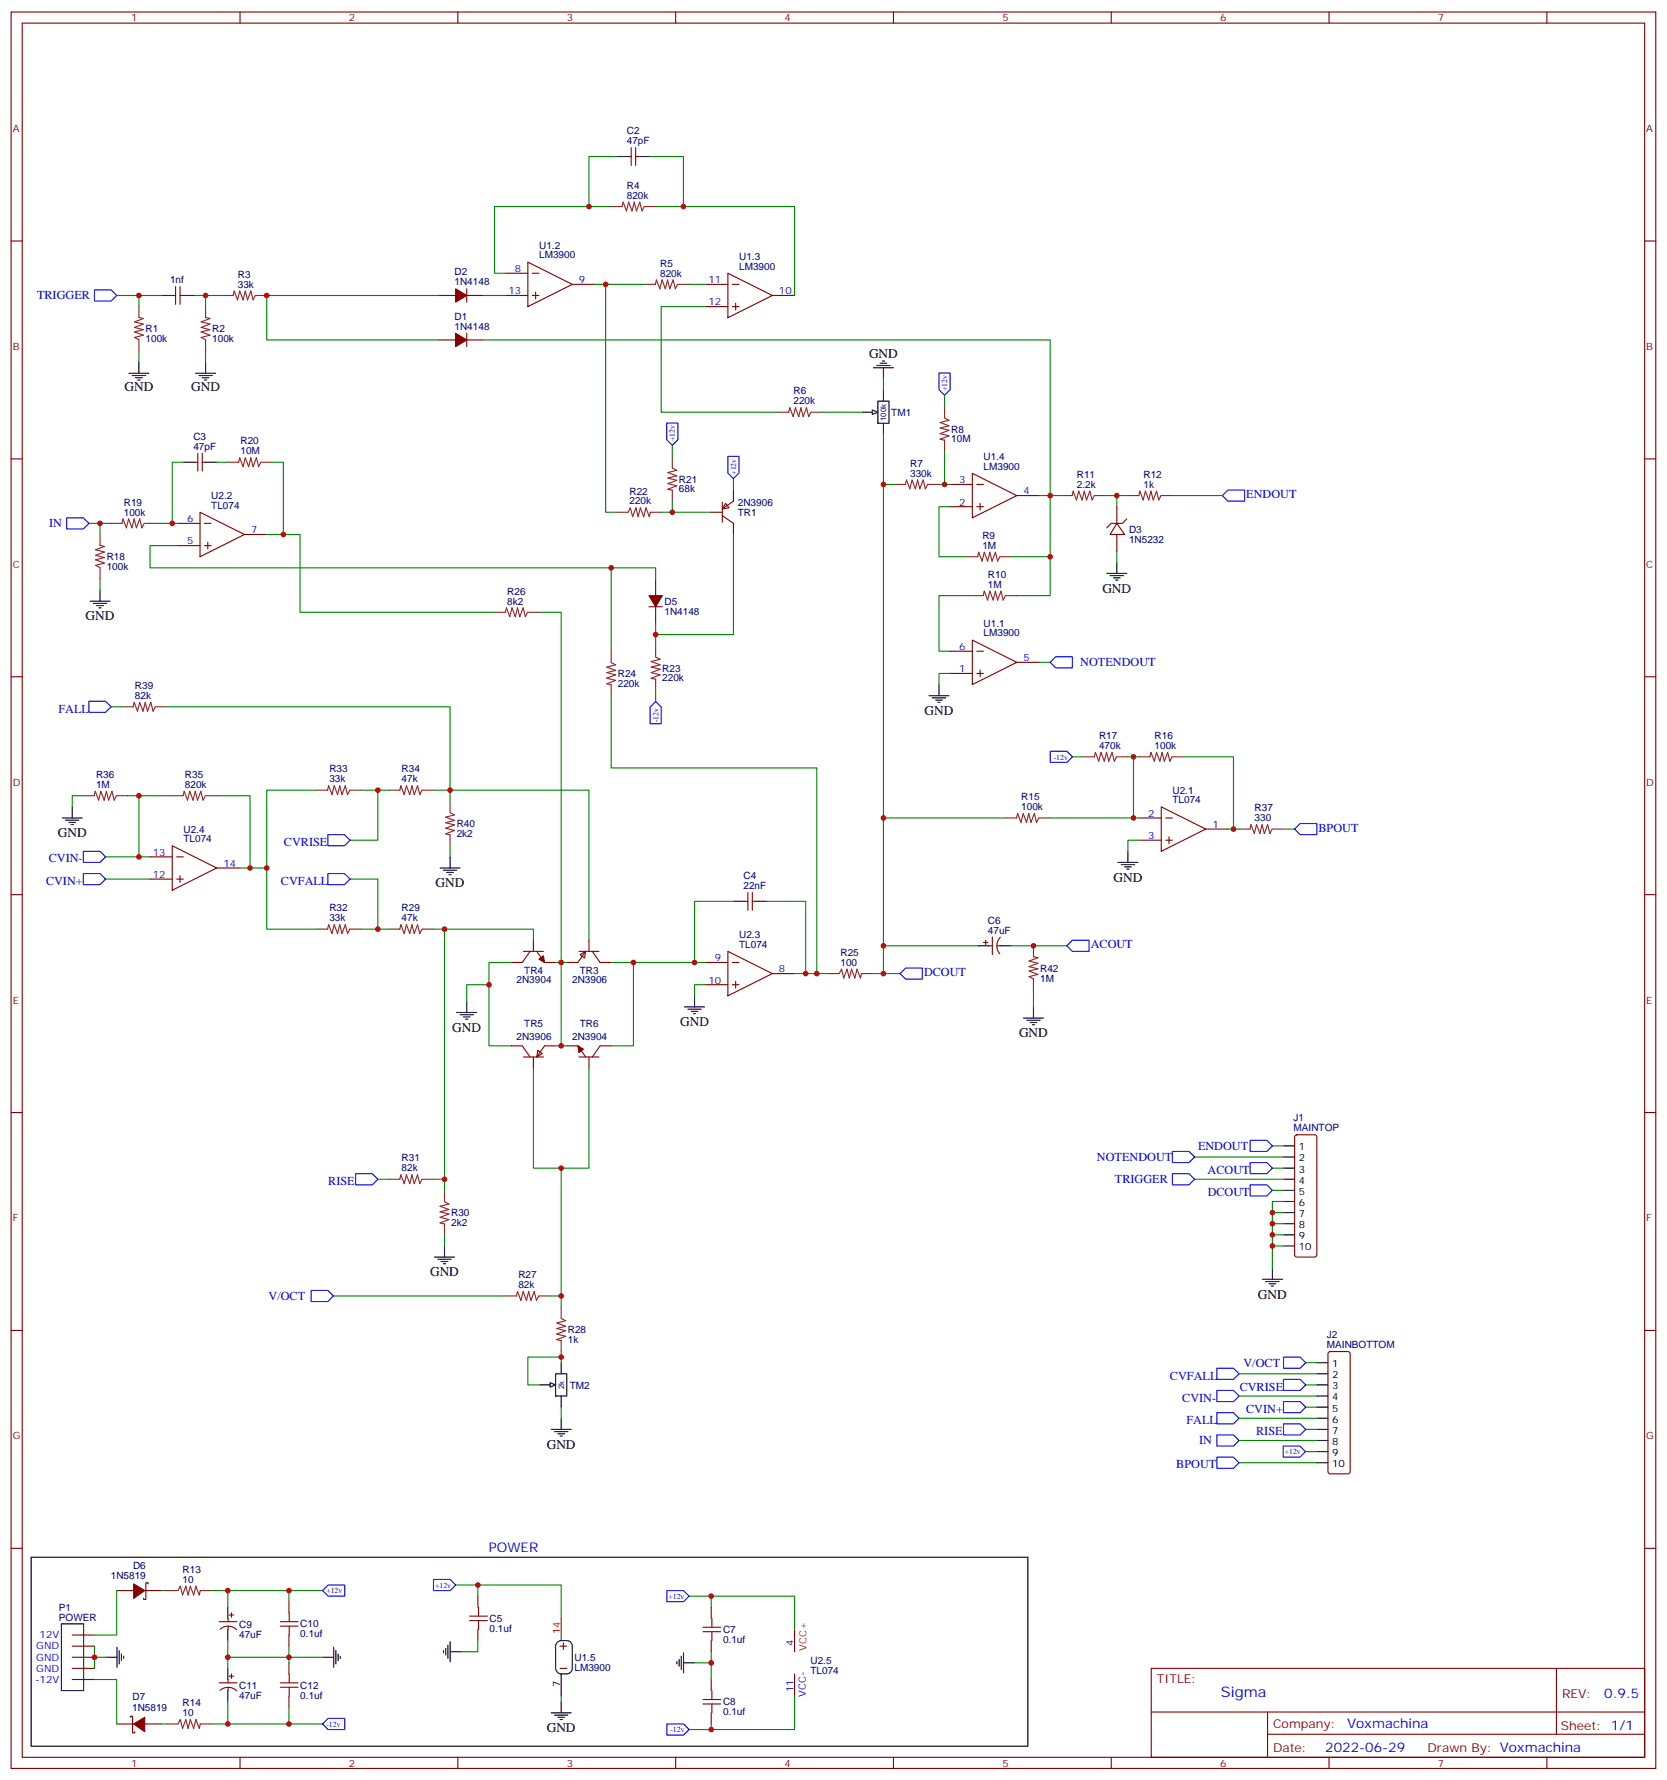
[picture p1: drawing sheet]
<svg xmlns="http://www.w3.org/2000/svg" width="529mm" height="565mm" viewBox="0 0 529 565" stroke-linecap="round" stroke-linejoin="round" font-family="sans-serif">
<g fill="none" stroke="#870000" stroke-width=".35">
<path d="M3.5 3.8h522.1v557.4h-522.1zM7.1 7.3h515v550.4h-515zM76.2 3.8v3.5M145.3 3.8v3.5M214.5 3.8v3.5M283.6 3.8v3.5M352.8 3.8v3.5M421.9 3.8v3.5M491.1 3.8v3.5M199.3 49.7h1.1M200.4 46.8v5.7M201.8 46.8v5.7"/>
<path d="M201.8 49.7h1M3.5 76.5h3.6M522.1 76.5h3.5M54.7 93.8h1M55.7 90.9v5.7M57.1 90.9v5.7M57.1 93.8h1.1M139.3 93.8h5.3M148.2 93.8h5.3M148.2 91.7v4.2M160.5 93.8h7.1M160.5 86.7h7.1"/>
<path d="M167.6 83.2l14.1 7-14.1 7.1zM169 93.8h2.1M169 86.7h2.1M170 92.7v2.1M181.7 90.2h7M224 90.2h7.1M224 97.3h7.1M231.1 86.7l14.1 7.1-14.1 7zM232.5 90.2h2.1M232.5 97.3h2.1M233.5 96.2v2.2M245.2 93.8h7"/>
<path d="M139.3 107.9h5.3M148.2 105.8v4.2M148.2 107.9h5.3M3.5 145.6h3.6M301.6 153.7h7.1M308.7 150.2l14.1 7.1-14.1 7zM310.1 153.7h2.1M311.1 159.7v2.2M322.8 157.3h7M522.1 145.6h3.5M301.6 160.8h7.1M310.1 160.8h2.1"/>
<path d="M3.5 214.8h3.6M301.6 206.7h7.1M301.6 213.7h7.1M308.7 203.1l14.1 7.1-14.1 7zM310.1 206.7h2.1M310.1 213.7h2.1M311.1 212.7v2.1M322.8 210.2h7M522.1 214.8h3.5M3.5 283.9h3.6M522.1 283.9h3.5M3.5 353.1h3.6"/>
<path d="M522.1 353.1h3.5M3.5 422.2h3.6M522.1 422.2h3.5M3.5 491.3h3.6M522.1 491.3h3.5M177.8 522.4h2.1M177.8 529.4h2.1M178.9 521.3v2.2M365.5 529.4h156.6v28.3h-156.6zM494.1 529.5v20.9M76.2 557.7v3.5M145.3 557.7v3.5"/>
<path d="M214.5 557.7v3.5M283.6 557.7v3.5M352.8 557.7v3.5M365.5 543.3h156.5M402.4 550.4h119.6M402.4 543.3v14.1M421.9 557.7v3.5M491.1 557.7v3.5"/>
</g>
<path d="M30 92h5.3l1.7 1.8-1.7 1.7h-5.3z" fill="none" stroke="#00f" stroke-width=".35"/>
<g fill="none" stroke="#8c2424" stroke-width=".35">
<path d="M194 65.5h3.6M197.5 65.5l.3-1.4 1.1 2.9 .7-2.9 1 2.9 .7-2.9 .7 2.9 1.1-2.9 .7 2.9 .7-1.5M204.6 65.5h3.5M44.1 97.3v3.5M65.3 97.3v3.5M70.6 93.8h3.5M74 93.8l.3-1.4 1.1 2.8 .7-2.8 1.1 2.8 .7-2.8 .7 2.8 1-2.8 .7 2.8 .7-1.4M81.1 93.8h3.6M204.6 90.2h3.5M208 90.2l.4-1.4 1.1 2.9 .7-2.9 1 2.9 .7-2.9 .7 2.9 1.1-2.9 .7 2.9 .7-1.5M215.2 90.2h3.5M44.1 100.7l1.4 .4-2.8 1 2.8 .7-2.8 1.1 2.8 .7-2.8 .7 2.8 1.1-2.8 .7 1.4 .7"/>
<path d="M44.1 107.9v3.5M65.3 100.7l1.4 .4-2.8 1 2.8 .7-2.8 1.1 2.8 .7-2.8 .7 2.8 1.1-2.8 .7 1.4 .7M65.3 107.9v3.5M246.9 130.8h3.6M250.4 130.8l.3-1.4 1.1 2.8 .7-2.8 1.1 2.8 .7-2.8 .7 2.8 1-2.8 .7 2.8 .7-1.4M257.5 130.8h3.6"/>
</g>
<g fill="none" stroke="#008700" stroke-width=".35">
<path d="M195.8 49.7h-8.8v15.8M206.4 49.7h10.6v15.8M194 65.5h-37v21.2h3.5M208.1 65.5h44.1v28.3M37 93.8h7.1v3.5M44.1 93.8h7.1M61.7 93.8h3.6v3.5M65.3 93.8h5.3M139.3 93.8h-54.6v14.1h54.6M153.5 93.8h7M188.7 90.2h15.9M224 97.3h-14.1v33.5h37"/>
<path d="M44.1 111.4v3.5M65.3 111.4v3.5"/>
</g>
<g fill="none" stroke="#000" stroke-width=".35">
<path d="M195.8 49.7h3.5M202.8 49.7h3.6M51.2 93.8h3.5M58.2 93.8h3.5M40.9 118.5h6.4M42 119.2h4.2M43 119.9h2.2M44.1 114.9v3.6M62.1 118.5h6.3M63.1 119.2h4.3M64.2 119.9h2.1M65.3 114.9v3.6"/>
<path d="M43.7 120.6h.7M64.9 120.6h.7M273.8 130.8h3.5M278.7 127.3h3.5v7h-3.5zM280.5 123.8v3.5M280.5 134.3v3.6M177 521.1a3.1 3.1 0 0 1 2.9-.5l1.3 .5 .5 1.3v7l-.6 1.3a3.1 3.1 0 0 1-2.9 .5l-1.3-.6-.5-1.2v-7zM178.2 531.2v7.1"/>
</g>
<g fill="#870000" stroke="#870000" stroke-width=".35">
<path d="M144.6 91.7l3.6 2.1-3.6 2.1z"/>
<path d="M144.6 105.8l3.6 2.1-3.6 2.1z"/>
</g>
<path d="M178.2 513.6v7" fill="none" stroke="#f00" stroke-width=".35"/>
<path d="M276.9 130.1l1.8 .7-1.8 .7z" fill="#f0f0f0" stroke="#000" stroke-width=".35"/>
<g fill="none" stroke="#008700" stroke-width=".35">
<path d="M192.3 90.2v72.4h3.5M153.5 107.9h179.9v49.4h3.5M261.1 130.8h12.7M280.5 137.9v15.8h3.5M280.5 120.2v3.6M299.9 125.5v3.5M58.2 146.7h-3.5v19.4h1.7M68.8 146.7h3.5M86.4 146.7h3.6v22.9h-5.3M213.4 159v3.6h12.4M213.4 141.4v3.5M232.8 152v3.5"/>
<path d="M280.5 153.7v155.3h5.3M298.1 153.7h3.5M299.9 143.2v10.5M329.8 157.3h3.6v19.4h-12.4M351 157.3h3.5v3.5M354.5 157.3h3.6M372.2 157.3h15.9M28.2 166.1h3.5v3.5M31.7 166.1h3.6M49.4 166.1h5.3M56.4 173.1h-8.8v7.1h160.5v3.5M90 169.6h5.2v24.7h61.8"/>
<path d="M209.9 162.6h3.5M232.8 169.6v31.8h-24.7v-3.6M301.6 160.8h-3.5v15.9h8.8M333.4 176.7v12.3h-10.6M354.5 174.9v3.5M31.7 183.7v3.6M171.1 194.3h7.1v111.1h1.7M194 180.2v26.5M308.7 189h-10.6v17.7h3.5M208.1 201.4v3.5M208.1 219v3.5M301.6 213.7h-3.5v3.5"/>
<path d="M194 220.8v22.9h65.3v65.3h3.5M232.8 286h-12.3v19.4h3.5M243.4 286h12.4v23h-3.6M176.4 305.4h1.8v26.5M194 305.4h26.5M201.1 305.4v26.5h-7.1M255.8 309h3.5M276.9 309h3.6M169.3 338.9v31.8h17.7v-31.8M176.4 331.9h3.5M178.2 370.7v40.6M105.8 411.3h54.7"/>
<path d="M174.6 411.3h3.6v3.5"/>
</g>
<g fill="none" stroke="#000" stroke-width=".35">
<path d="M277.3 116.7h6.3M278.3 116h4.3M279.4 115.3h2.1M280.1 114.6h.7M280.5 116.7v3.5M58.2 146.7h3.5M65.3 146.7h3.5M354.5 178.4v3.6M28.6 190.8h6.3M29.6 191.5h4.3M30.7 192.2h2.1M31.4 192.9h.7"/>
<path d="M31.7 187.3v3.5M351.4 182h6.3M352.4 182.7h4.3M353.5 183.4h2.1M354.2 184.1h.7M298.1 217.2v3.6M294.9 220.8h6.4M296 221.5h4.2M297 222.2h2.2M297.7 222.9h.7M232.8 286h3.6M239.9 286h3.5"/>
<path d="M171.4 439.5h3.6M176.4 436h3.5v7h-3.5zM178.2 432.4v3.6M175 453.6h6.3M176 454.3h4.3M177.1 455h2.1M177.8 455.7h.7M178.2 443v3.5M178.2 450.1v3.5"/>
</g>
<g fill="none" stroke="#8c2424" stroke-width=".35">
<path d="M299.9 132.7l1.4 .7-2.9 .7 2.9 1-2.9 .7 2.9 .7-2.9 1.1 2.9 .7-2.9 1.1 1.5 .3M299.9 129v3.6M299.9 139.6v3.6M72.3 146.7h3.5M75.8 146.7l.3-1.4 1.1 2.8 .7-2.8 1 2.8 .7-2.8 .7 2.8 1.1-2.8 .7 2.8 .7-1.4M82.9 146.7h3.5M213.4 148.5l1.4 .7-2.8 .8 2.8 1-2.8 .7 2.8 .7-2.8 1.1 2.8 .7-2.8 1 1.4 .4M213.4 144.9v3.5M213.4 155.5v3.5M284 153.7h3.5M287.4 153.7l.4-1.4 1 2.9 .7-2.9 1.1 2.9 .7-2.9 .7 2.9 1.1-2.9 .7 2.9 .7-1.5M294.6 153.7h3.5"/>
<path d="M336.9 157.3h3.5M340.3 157.3l.4-1.4 1 2.8 .8-2.8 1 2.8 .7-2.8 .7 2.8 1.1-2.8 .7 2.8 .7-1.4M347.5 157.3h3.5M358.1 157.3h3.5M361.5 157.3l.4-1.4 1 2.8 .7-2.8 1.1 2.8 .7-2.8 .7 2.8 1-2.8 .8 2.8 .7-1.4M368.7 157.3h3.5M31.7 173.1l1.5 .3-2.9 1.1 2.9 .7-2.9 1 2.9 .7-2.9 .7 2.9 1.1-2.9 .7 1.4 .7M31.7 169.6v3.5M35.3 166.1h3.5M38.7 166.1l.4-1.4 1 2.8 .7-2.8 1.1 2.8 .7-2.8 .7 2.8 1.1-2.8 .7 2.8 .7-1.4M45.9 166.1h3.5M195.8 162.6h3.5"/>
<path d="M199.4 162.6l.7-1.5 .7 2.9 1.1-2.9 .7 2.9 .7-2.9 1.1 2.9 .7-2.9 1 2.9 .4-1.4M206.4 162.6h3.5M306.9 176.7h3.5M310.4 176.7l.3-1.4 1.1 2.8 .7-2.8 1 2.8 .7-2.8 .7 2.8 1.1-2.8 .7 2.8 .7-1.4M317.5 176.7h3.5M31.7 180.2v3.5M157 194.3h3.5M160.4 194.3l.4-1.4 1 2.8 .7-2.8 1.1 2.8 .7-2.8 .7 2.8 1.1-2.8 .7 2.8 .7-1.4M167.6 194.3h3.5M308.7 189h3.5M312.1 189l.4-1.4 1 2.8 .7-2.8 1.1 2.8 .7-2.8 .7 2.8 1.1-2.8 .7 2.8 .7-1.4M319.3 189h3.5"/>
<path d="M194 210.3l1.4 .7-2.8 .7 2.8 1-2.8 .8 2.8 .7-2.8 1 2.8 .7-2.8 1.1 1.4 .3M194 206.7v3.5M194 217.2v3.6M208.1 208.5l1.4 .7-2.8 .7 2.8 1.1-2.8 .7 2.8 .7-2.8 1.1 2.8 .7-2.8 1 1.4 .4M208.1 204.9v3.5M208.1 215.5v3.5M262.8 309h3.5M266.4 309l.7-1.4 .8 2.8 1-2.8 .7 2.8 .7-2.8 1.1 2.8 .7-2.8 1 2.8 .4-1.4M273.4 309h3.5M160.5 411.3h3.5M163.9 411.3l.4-1.4 1.1 2.8 .7-2.8 1 2.8 .7-2.8 .7 2.8 1.1-2.8 .7 2.8 .7-1.4M171.1 411.3h3.5"/>
<path d="M178.2 418.4l1.4 .7-2.9 .7 2.9 1.1-2.9 .7 2.9 .7-2.9 1.1 2.9 .7-2.9 1 1.5 .4M178.2 414.8v3.5M178.2 425.4v3.5"/>
</g>
<path d="M298.1 118.4h3.5v5.3l-1.7 1.7-1.8-1.7zM211.7 134.2h3.5v5.3l-1.8 1.8-1.7-1.8zM231.1 144.8h3.5v5.3l-1.8 1.8-1.7-1.8zM389.8 155.5h5.3v3.5h-5.3l-1.7-1.7zM21.2 164.3h5.3l1.7 1.8-1.7 1.8h-5.3zM285.8 309l1.7-1.8h5.3v3.5h-5.3zM98.8 409.5h5.3l1.7 1.8-1.7 1.7h-5.3z" fill="none" stroke="#00f" stroke-width=".35"/>
<g fill="none" stroke="#870000" stroke-width=".35">
<path d="M61.7 146.7h1.1M62.8 143.9v5.6M64.2 143.9v5.6M64.2 146.7h1.1M229.3 159.4v6.3M230.4 159.7l1 1.4-2.1 .4zM232.8 155.5v3.5l-3.5 2.5M56.4 173.1h7.1M56.4 166.1h7.1M63.5 162.6l14.1 7-14.1 7.1zM64.9 173.1h2.1M64.9 166.1h2.1"/>
<path d="M66 172.1v2.1M77.6 169.6h7.1M225.8 162.6h3.5M229.3 163.6l3.5 2.5v3.5M354.5 166.1l2.5 3.5h-4.6zM354.5 160.8v5.3M354.5 169.6v5.3M357.7 164.7l-1.4 1.4h-3.5l-1.4 1.4M206 192.5h4.3M208.1 183.7v5.3M208.1 192.5v5.3M47.6 271.9h7.1"/>
<path d="M47.6 279h7.1M54.7 268.4l14.1 7-14.1 7.1zM56.1 271.9h2.1M56.1 279h2.1M57.1 277.9v2.1M68.8 275.4h7M169.3 298.4v3.5M187 298.4v3.5M236.4 286h1M237.4 283.2v5.7M238.8 283.2v5.7M238.8 286h1.1"/>
<path d="M166.2 301.9h6.3M168.3 301.9l-2.5 3.5h-3.5M170.4 301.9l2.5 3.5h3.5M183.8 301.9h6.3M184.1 303l1.8-1.1-.3 2.1zM185.9 301.9l-2.5 3.5h-3.5M188 301.9l2.5 3.5h3.5M224 312.5h7.1M224 305.4h7.1M231.1 301.9l14.1 7.1-14.1 7zM232.5 312.5h2.1M232.5 305.4h2.1"/>
<path d="M233.5 311.4v2.1M245.2 309h7M162.3 331.9h3.5l2.5 3.5M166.2 335.4h6.3M169.3 335.4v3.5M170.7 333.3l1.5 1.1-1.8 1zM176.4 331.9h-3.5l-2.5 3.5M179.9 331.9h3.5l2.5 3.5M183.8 335.4h6.3M187 335.4v3.5M194 331.9h-3.5l-2.5 3.5M252.2 517.1v7.1"/>
<path d="M252.2 531.2v7.1"/>
</g>
<g fill="#870000" stroke="#870000" stroke-width=".35">
<path d="M206 189h4.3l-2.2 3.5z"/>
<path d="M171.1 304.4l1.4-1.1 .4 2.1z"/>
<path d="M183.4 331.9l1.8 1.1-1.4 1z"/>
</g>
<path d="M174.6 438.8l1.8 .7-1.8 .7z" fill="#f0f0f0" stroke="#000" stroke-width=".35"/>
<g fill="none" stroke="#008700" stroke-width=".35">
<path d="M218.7 90.2h5.3M329.8 210.2h3.6M35.3 224.3h3.5M52.9 224.3h90v26.5h-5.3M26.5 252.5h-3.6v3.5M40.6 252.5h3.5M54.7 252.5h-10.6v19.4h3.5M68.8 252.5h10.6v22.9M100.5 250.8h-15.8v44.1h15.8M114.7 250.8h5.2M123.5 250.8h-3.6v15.8h-8.8M142.9 254.3v-3.5h44.1v47.6"/>
<path d="M280.5 259.6h38.8M333.4 259.6h28.2M340.4 240.2h3.6M358.1 240.2h3.5M359.8 240.2v19.4M375.7 240.2h15.9v22.9M33.5 271.9h10.6M33.5 279h14.1M75.8 275.4h8.9M111.1 279h8.8v15.9M142.9 268.4v3.5M361.6 266.6h-3.5v3.6"/>
<path d="M389.8 263.1h3.5M407.5 263.1h3.5M114.7 294.9h8.8M137.6 294.9h31.7v3.5M141.1 294.9v79.3M155.2 312.5h-7v5.3M162.3 305.4h-7.1v26.5h7.1M224 312.5h-3.5v3.5M280.5 300.1h29.9M321 300.1h17.7M328.1 314.3v5.2M119.9 374.2h3.6"/>
<path d="M137.6 374.2h3.5v3.6M379.2 374.2h28.3M379.2 367.2h28.3M403.9 363.6h3.6M403.9 370.7h3.6M403.9 377.8h3.6M141.1 391.9v3.5M403.9 395.4h3.6M403.9 391.9h3.6M403.9 388.3h3.6M407.5 384.8h-3.6v17.6M407.5 381.3h-3.6v3.5"/>
<path d="M178.2 430.7h-10.6v8.8h3.8M178.2 428.9v3.5M393.3 436h24.7M414.5 432.4h3.5M414.5 439.5h3.5M178.2 446.5v3.6M393.3 443h24.7M393.3 450.1h24.7M393.3 457.1h24.7M414.5 446.5h3.5M414.5 453.6h3.5M393.3 464.2h24.7"/>
<path d="M414.5 460.7h3.5M37 504.8v14.1h-7M51.2 504.8h1.7M67 504.8h35.3M72.3 504.8v5.2M91.7 504.8v3.5M144.6 503h33.6v10.6M151.7 503v3.5M218.7 506.5h33.5v10.6M225.8 506.5v3.5M30 522.4v7M30 533h7v14.1"/>
<path d="M30 525.9h3.5M72.3 525.9h30M72.3 520.6v8.8M91.7 522.4v5.3M151.7 520.6v3.6h-5.3M178.2 538.3v1.7M225.8 524.2v3.5h-5.3M225.8 527.7v5.3M252.2 538.3v10.6h-33.5M51.2 547.1h1.7M72.3 540v7.1h-5.3M91.7 541.8v5.3h-19.4"/>
<path d="M91.7 547.1h10.6M225.8 547.1v1.8"/>
</g>
<g fill="none" stroke="#000" stroke-width=".35">
<path d="M19.8 259.6h6.3M22.9 256v3.6M20.8 260.3h4.2M21.9 261h2.1M22.6 261.7h.7M139.7 275.4h6.3M140.8 276.2h4.2M141.8 276.9h2.1M142.5 277.6h.7M142.9 271.9v3.5M354.9 273.7h6.3M356 274.4h4.2"/>
<path d="M357 275.1h2.1M357.7 275.8h.7M358.1 270.2v3.5M148.2 317.8v3.5M217.3 319.5h6.4M220.5 316v3.5M310.4 300.1h3.6M317.5 300.1h3.5M328.1 319.5v3.6M145 321.3h6.3M146 322h4.3M147.1 322.7h2.1"/>
<path d="M147.8 323.4h.7M218.4 320.3h4.2M219.4 321h2.1M220.1 321.7h.7M324.9 323.1h6.4M326 323.8h4.2M327 324.5h2.1M327.7 325.2h.7M407.5 363.6h3.5M407.5 367.2h3.5M407.5 370.7h3.5M407.5 374.2h3.5"/>
<path d="M407.5 377.8h3.5M137.9 398.9h6.4M139 399.6h4.2M141.1 395.4v3.5M407.5 381.3h3.5M407.5 384.8h3.5M407.5 388.3h3.5M407.5 391.9h3.5M407.5 395.4h3.5M140.1 400.3h2.1M140.8 401h.7M400.8 406h6.3"/>
<path d="M401.8 406.7h4.2M402.9 407.4h2.1M403.6 408.1h.7M403.9 402.4v3.6M418 432.4h3.6M418 436h3.6M418 439.5h3.6M418 443h3.6M418 446.5h3.6M418 450.1h3.6M418 453.6h3.6M418 457.1h3.6"/>
<path d="M418 460.7h3.6M418 464.2h3.6M9.9 494.2h316.4v59.9h-316.4zM19.5 515.3h7.1v21.2h-7.1zM72.3 510v3.6M72.3 517.1v3.5M33.6 525.9h3.5M37.1 522.7v6.4M37.8 523.8v4.2M38.5 524.9v2.1M39.3 525.6v.7M72.3 529.4v3.6"/>
<path d="M72.3 536.5v3.5M102.4 525.9h3.5M105.9 522.7v6.4M106.6 523.8v4.2M107.3 524.9v2.1M108 525.6v.7M140.8 523.8v.7M141.5 523.1v2.1M142.2 522v4.3M142.9 524.2h3.5M142.9 521v6.3M214.9 527.3v.7"/>
<path d="M215.6 526.6v2.1M216.3 525.6v4.2M217 527.7h3.5M217 524.5v6.4M175 543.6h6.3M176 544.3h4.3M177.1 545h2.1M177.8 545.7h.7M178.2 540v3.6"/>
</g>
<g fill="none" stroke="#00f" stroke-width=".35">
<path d="M333.4 210.2l1.7-1.8h5.3v3.5h-5.3zM28.2 222.5h5.3l1.8 1.8-1.8 1.8h-5.3zM208.1 222.6l1.8 1.8v5.3h-3.5v-5.3zM333.4 238.4h5.3l1.8 1.8-1.8 1.7h-5.3zM26.5 270.2h5.2l1.8 1.7-1.8 1.8h-5.2zM26.5 277.2h5.2l1.8 1.8-1.8 1.7h-5.2zM104.1 264.9h5.3l1.7 1.7-1.7 1.8h-5.3zM104.1 277.2h5.3l1.7 1.8-1.7 1.7h-5.3zM412.7 261.3h5.3v3.6h-5.3l-1.7-1.8zM338.7 300.1l1.7-1.7h5.3v3.5h-5.3zM112.9 372.5h5.3l1.7 1.7-1.7 1.8h-5.3zM372.2 365.4h5.3l1.7 1.8-1.7 1.7h-5.3z"/>
<path d="M372.2 372.5h5.3l1.7 1.7-1.7 1.8h-5.3zM396.9 361.9h5.3l1.7 1.7-1.7 1.8h-5.3zM396.9 368.9h5.3l1.7 1.8-1.7 1.8h-5.3zM396.9 376h5.3l1.7 1.8-1.7 1.7h-5.3zM386.3 434.2h5.3l1.7 1.8-1.7 1.7h-5.3zM407.5 437.7h5.2l1.8 1.8-1.8 1.8h-5.2zM407.5 430.7h5.2l1.8 1.7-1.8 1.8h-5.2zM386.3 441.3h5.3l1.7 1.7-1.7 1.8h-5.3zM386.3 448.3h5.3l1.7 1.8-1.7 1.7h-5.3zM386.3 455.4h5.3l1.7 1.7-1.7 1.8h-5.3zM407.4 458.9h5.3l1.7 1.8-1.7 1.7h-5.3zM407.5 444.8h5.2l1.8 1.7-1.8 1.8h-5.2z"/>
<path d="M407.5 451.8h5.2l1.8 1.8-1.8 1.8h-5.2zM386.3 462.4h5.3l1.7 1.8-1.7 1.7h-5.3zM102.4 504.8l1.8-1.8h5.3v3.5h-5.3zM137.6 501.2h5.3l1.8 1.8-1.8 1.8h-5.3zM211.7 504.8h5.3l1.8 1.7-1.8 1.8h-5.3zM104.2 545.3h5.3v3.6h-5.3l-1.8-1.8zM211.7 547.1h5.3l1.8 1.8-1.8 1.7h-5.3z"/>
</g>
<g fill="none" stroke="#8c2424" stroke-width=".35">
<path d="M38.8 224.3h3.5M42.2 224.3l.4-1.4 1.1 2.8 .7-2.8 1 2.8 .7-2.8 .7 2.8 1.1-2.8 .7 2.8 .7-1.4M49.4 224.3h3.5M26.5 252.5h3.5M29.9 252.5l.3-1.4 1.1 2.8 .7-2.8 1.1 2.8 .7-2.8 .7 2.8 1-2.8 .7 2.8 .7-1.4M37 252.5h3.6M54.7 252.5h3.5M58.1 252.5l.4-1.4 1 2.8 .7-2.8 1.1 2.8 .7-2.8 .7 2.8 1.1-2.8 .7 2.8 .7-1.4M65.3 252.5h3.5M100.5 250.8h3.6M104 250.8l.3-1.5 1.1 2.9 .7-2.9 1.1 2.9 .7-2.9 .7 2.9 1-2.9 .7 2.9 .7-1.4M111.1 250.8h3.6"/>
<path d="M123.5 250.8h3.5M126.9 250.8l.4-1.5 1 2.9 .7-2.9 1.1 2.9 .7-2.9 .7 2.9 1.1-2.9 .7 2.9 .7-1.4M134.1 250.8h3.5M142.9 257.9l1.4 .7-2.8 .7 2.8 1.1-2.8 .7 2.8 .7-2.8 1 2.8 .7-2.8 1.1 1.4 .4M142.9 254.3v3.5M319.3 259.6h3.5M322.7 259.6l.4-1.4 1 2.8 .7-2.8 1.1 2.8 .7-2.8 .7 2.8 1-2.8 .7 2.8 .8-1.4M329.8 259.6h3.6M344 240.2h3.5M347.4 240.2l.3-1.4 1.1 2.8 .7-2.8 1.1 2.8 .7-2.8 .7 2.8 1-2.8 .7 2.8 .7-1.4M354.5 240.2h3.6M361.6 240.2h3.5"/>
<path d="M365 240.2l.4-1.4 1 2.8 .7-2.8 1.1 2.8 .7-2.8 .7 2.8 1.1-2.8 .7 2.8 .7-1.4M372.2 240.2h3.5M142.9 264.9v3.5M393.3 263.1h3.6M396.8 263.1l.3-1.4 1.1 2.8 .7-2.8 1.1 2.8 .7-2.8 .7 2.8 1-2.8 .7 2.8 .7-1.4M403.9 263.1h3.6M100.5 294.9h3.6M104 294.9l.3-1.5 1.1 2.9 .7-2.9 1.1 2.9 .7-2.9 .7 2.9 1-2.9 .7 2.9 .7-1.4M111.1 294.9h3.6M123.5 294.9h3.5M126.9 294.9l.4-1.5 1 2.9 .7-2.9 1.1 2.9 .7-2.9 .7 2.9 1.1-2.9 .7 2.9 .7-1.4M134.1 294.9h3.5"/>
<path d="M328.1 303.6l1.4 .3-2.8 1.1 2.8 .7-2.8 1.1 2.8 .7-2.8 .7 2.8 1-2.8 .7 1.4 .7M328.1 300.1v3.6M328.1 310.7v3.6M123.5 374.2h3.5M126.9 374.2l.4-1.4 1 2.8 .7-2.8 1.1 2.8 .7-2.8 .7 2.8 1.1-2.8 .7 2.8 .7-1.4M134.1 374.2h3.5M141.1 377.8v3.5M141.1 381.4l1.4 .7-2.8 .7 2.8 1-2.8 .7 2.8 .8-2.8 1 2.8 .7-2.8 1.1 1.4 .3M141.1 388.3v3.6M52.9 504.8h3.5M56.5 504.8l.7-1.5 .7 2.9 1.1-2.9 .7 2.9 .7-2.9 1.1 2.9 .7-2.9 1 2.9 .4-1.4M63.5 504.8h3.5"/>
<path d="M52.9 547.1h3.5M56.5 547.1l.7-1.4 .7 2.8 1.1-2.8 .7 2.8 .7-2.8 1.1 2.8 .7-2.8 1 2.8 .4-1.4M63.5 547.1h3.5"/>
</g>
<g fill="none" stroke="#a10000" stroke-width=".35">
<path d="M89 516h5.6M89 514.6h5.6M91.8 511.8v2.8M91.8 516v2.9M149.1 514.3h5.6M149.1 512.9h5.6M151.9 510v2.9M151.9 514.3v2.8M223.2 517.8h5.6M223.2 516.4h5.6M226 513.6v2.8M226 517.8v2.8"/>
<path d="M89 535.4h5.6M89 534h5.6M91.8 531.2v2.8M91.8 535.4v2.9M223.2 539.3h5.6M226 536.5v2.8M223.2 540.7h5.6M226 540.7v2.9"/>
</g>
<g fill="none" stroke="#870000" stroke-width=".35">
<path d="M361.6 259.6h7.1M368.7 256l14.1 7.1-14.1 7.1zM370.1 259.6h2.1M361.6 266.6h7.1M370.1 266.6h2.1M371.1 265.6v2.1M382.8 263.1h7M312.2 299.1h1.4M312.9 298.4v1.4M315 297.3v5.7M317.6 297.4a3.8 3.8 0 0 0-.2 5.3M314 300.1h1"/>
<path d="M316.4 300.1h1.1M411.2 360.3l.5-.2h5.6l.5 .2 .2 .5v37.4l-.2 .5-.5 .2h-5.6l-.5-.2-.2-.5v-37.4zM421.8 429.1l.5-.2h5.6l.5 .2 .2 .5v37.4l-.2 .5-.5 .2h-5.6l-.5-.2-.2-.5v-37.4zM22.9 518.9h7.1M37 504.8h5.3M45.9 504.8h5.3M47 502.6v-.3h-.7v5.3h-.7v-.4M69.6 514.6h5.6M69.9 517a3.8 3.8 0 0 1 5.2 .2M72.4 513.6v1M72.4 516v1.1M72.8 512.5h1.4"/>
<path d="M73.5 511.8v1.4M91.7 508.3v3.5M91.7 518.9v3.5M151.7 506.5v3.5M151.7 517.1v3.5M225.8 510v3.6M22.9 522.4h7.1M22.9 525.9h7.1M22.9 529.4h7.1M22.9 533h7.1M69.6 534h5.6M69.9 536.4a3.8 3.8 0 0 1 5.2 .2"/>
<path d="M72.4 533v1M72.4 535.4v1.1M72.8 531.9h1.4M73.5 531.2v1.4M91.7 527.7v3.5M91.7 538.3v3.5M225.8 520.6v3.6M225.8 533v3.5M37 547.1h5.3M41.4 545v-.4h.7v5.3h.7v-.3M45.9 547.1h5.3M225.8 543.6v3.5"/>
</g>
<g fill="#870000" stroke="#870000" stroke-width=".35">
<path d="M42.4 502.6l3.6 2.2-3.6 2.4z"/>
<path d="M42.4 547.1l3.6-2.1v4.6z"/>
</g>
<g fill="#c00">
<circle cx="44.1" cy="93.8" r=".88"/>
<circle cx="65.3" cy="93.8" r=".88"/>
<circle cx="217" cy="65.5" r=".88"/>
<circle cx="187" cy="65.5" r=".88"/>
<circle cx="299.9" cy="153.7" r=".88"/>
<circle cx="333.4" cy="157.3" r=".88"/>
<circle cx="333.4" cy="176.7" r=".88"/>
<circle cx="354.5" cy="157.3" r=".88"/>
<circle cx="280.5" cy="153.7" r=".88"/>
<circle cx="31.8" cy="166.1" r=".88"/>
<circle cx="213.4" cy="162.6" r=".88"/>
<circle cx="192.3" cy="90.2" r=".88"/>
<circle cx="208.1" cy="201.4" r=".88"/>
<circle cx="54.7" cy="166.1" r=".88"/>
<circle cx="280.5" cy="309" r=".88"/>
<circle cx="194" cy="180.2" r=".88"/>
<circle cx="84.7" cy="93.8" r=".88"/>
<circle cx="178.2" cy="305.4" r=".88"/>
<circle cx="220.5" cy="305.4" r=".88"/>
<circle cx="259.3" cy="309" r=".88"/>
<circle cx="255.8" cy="309" r=".88"/>
<circle cx="90" cy="169.6" r=".88"/>
<circle cx="178.2" cy="331.9" r=".88"/>
<circle cx="201.1" cy="305.4" r=".88"/>
<circle cx="178.2" cy="370.7" r=".88"/>
<circle cx="178.2" cy="411.3" r=".88"/>
<circle cx="178.2" cy="430.7" r=".88"/>
<circle cx="141.1" cy="374.2" r=".88"/>
<circle cx="155.2" cy="312.5" r=".88"/>
<circle cx="141.1" cy="294.9" r=".88"/>
<circle cx="119.9" cy="294.9" r=".88"/>
<circle cx="119.9" cy="250.8" r=".88"/>
<circle cx="84.7" cy="275.4" r=".88"/>
<circle cx="79.4" cy="275.4" r=".88"/>
<circle cx="44.1" cy="252.5" r=".88"/>
<circle cx="44.1" cy="271.9" r=".88"/>
<circle cx="142.9" cy="250.8" r=".88"/>
<circle cx="225.8" cy="506.5" r=".88"/>
<circle cx="225.8" cy="548.9" r=".88"/>
<circle cx="225.8" cy="527.7" r=".88"/>
<circle cx="151.7" cy="503" r=".88"/>
<circle cx="280.5" cy="300.1" r=".88"/>
<circle cx="328.1" cy="300.1" r=".88"/>
<circle cx="30" cy="525.9" r=".88"/>
<circle cx="72.3" cy="504.8" r=".88"/>
<circle cx="72.3" cy="547.1" r=".88"/>
<circle cx="91.7" cy="525.9" r=".88"/>
<circle cx="72.3" cy="525.9" r=".88"/>
<circle cx="91.7" cy="547.1" r=".88"/>
<circle cx="91.7" cy="504.8" r=".88"/>
<circle cx="403.9" cy="395.4" r=".88"/>
<circle cx="403.9" cy="391.9" r=".88"/>
<circle cx="403.9" cy="388.3" r=".88"/>
<circle cx="403.9" cy="384.8" r=".88"/>
<circle cx="280.5" cy="259.6" r=".88"/>
<circle cx="359.8" cy="259.6" r=".88"/>
<circle cx="359.8" cy="240.2" r=".88"/>
<circle cx="391.6" cy="263.1" r=".88"/>
</g>
<text font-size="4.6" fill="#00f" x="387.6" y="538.5">Sigma</text>
<g font-size="4.2">
<text x="275.9" y="113.5">GND</text>
<text x="39.5" y="124.1">GND</text>
<text x="60.7" y="124.1">GND</text>
<text x="350" y="188.1">GND</text>
<text x="27.2" y="196.9">GND</text>
<text x="293.5" y="226.9">GND</text>
<text x="18.3" y="265.7">GND</text>
<text x="138.3" y="281.5">GND</text>
<text x="353.5" y="279.8">GND</text>
<text x="143.6" y="327.4">GND</text>
<text x="215.9" y="325.6">GND</text>
<text x="323.5" y="329.2">GND</text>
<text x="136.5" y="405">GND</text>
<text x="399.3" y="412.1">GND</text>
<text x="173.6" y="459.7">GND</text>
<text x="173.6" y="549.6">GND</text>
</g>
<g font-size="4.2" fill="#00f">
<text x="155.2" y="492.4">POWER</text>
<text x="509.3" y="538.7">0.9.5</text>
<text x="427.7" y="548.3">Voxmachina</text>
<text x="420.7" y="556.1">2022-06-29</text>
</g>
<g font-size="3.9" fill="#00f">
<text x="11.8" y="95">TRIGGER</text>
<text x="395.6" y="158">ENDOUT</text>
<text x="15.6" y="167.4">IN</text>
<text x="342.9" y="211.5">NOTENDOUT</text>
<text x="18.6" y="226.1">FALL</text>
<text x="418.6" y="263.9">BPOUT</text>
<text x="90.2" y="268.4">CVRISE</text>
<text x="15.5" y="273.7">CVIN-</text>
<text x="14.6" y="280.7">CVIN+</text>
<text x="89.2" y="280.7">CVFALL</text>
<text x="346.3" y="300.9">ACOUT</text>
<text x="293.3" y="309.7">DCOUT</text>
<text x="380.3" y="364.9">ENDOUT</text>
<text x="348.2" y="368.4">NOTENDOUT</text>
<text x="104.2" y="376.1">RISE</text>
<text x="354" y="375.5">TRIGGER</text>
<text x="383.4" y="372.4">ACOUT</text>
<text x="383.4" y="379.6">DCOUT</text>
<text x="85.3" y="412.5">V/OCT</text>
<text x="371.4" y="437.8">CVFALL</text>
<text x="394.8" y="433.6">V/OCT</text>
<text x="393.5" y="441.3">CVRISE</text>
<text x="375.3" y="444.8">CVIN-</text>
<text x="395.6" y="448.3">CVIN+</text>
<text x="376.6" y="451.9">FALL</text>
<text x="398.8" y="455.4">RISE</text>
<text x="380.7" y="458.4">IN</text>
<text x="373.4" y="466">BPOUT</text>
</g>
<g font-size="3.9" fill="#800">
<text x="367.2" y="534">TITLE:</text>
<text x="495.9" y="538.7">REV:</text>
<text x="404.1" y="548.2">Company:</text>
<text x="495.5" y="548.9">Sheet: 1/1</text>
<text x="404.1" y="555.9">Date:</text>
<text x="453.2" y="556">Drawn By: Voxmachina</text>
</g>
<g font-size="3.2" fill="#800">
<text x="41.6" y="6.8">1</text>
<text x="110.8" y="6.8">2</text>
<text x="179.9" y="6.8">3</text>
<text x="249.1" y="6.8">4</text>
<text x="318.2" y="6.8">5</text>
<text x="387.3" y="6.8">6</text>
<text x="456.5" y="6.8">7</text>
<text x="4.1" y="41.9">A</text>
<text x="522.6" y="41.9">A</text>
<text x="4.1" y="111.1">B</text>
<text x="522.6" y="111.1">B</text>
<text x="4.1" y="180.2">C</text>
<text x="522.6" y="180.2">C</text>
<text x="4.1" y="249.3">D</text>
<text x="522.6" y="249.3">D</text>
<text x="4.1" y="318.5">E</text>
<text x="522.6" y="318.5">E</text>
<text x="4.1" y="387.6">F</text>
<text x="522.6" y="387.6">F</text>
<text x="4.1" y="456.8">G</text>
<text x="522.6" y="456.8">G</text>
<text x="41.6" y="560.7">1</text>
<text x="110.8" y="560.7">2</text>
<text x="179.9" y="560.7">3</text>
<text x="249.1" y="560.7">4</text>
<text x="318.2" y="560.7">5</text>
<text x="387.3" y="560.7">6</text>
<text x="456.5" y="560.7">7</text>
</g>
<g font-size="3.2" fill="#000080">
<text x="199" y="45.8">47pF</text>
<text x="199" y="42.7">C2</text>
<text x="199" y="59.9">R4</text>
<text x="199" y="63.1">820k</text>
<text x="171.1" y="82">LM3900</text>
<text x="171.1" y="78.9">U1.2</text>
<text x="234.6" y="82.4">U1.3</text>
<text x="54" y="89.9">1nf</text>
<text x="75.5" y="88.1">R3</text>
<text x="144.3" y="87.4">D2</text>
<text x="209.6" y="87.8">820k</text>
<text x="209.6" y="84.6">R5</text>
<text x="234.6" y="85.5">LM3900</text>
<text x="75.5" y="91.3">33k</text>
<text x="144.3" y="90.6">1N4148</text>
<text x="144.3" y="101.5">D1</text>
<text x="46.2" y="105.5">R1</text>
<text x="67.4" y="105.5">R2</text>
<text x="144.3" y="104.7">1N4148</text>
<text x="46.2" y="108.7">100k</text>
<text x="67.4" y="108.7">100k</text>
<text x="251.9" y="125.2">R6</text>
<text x="251.9" y="128.3">220k</text>
<text x="282.9" y="131.9">TM1</text>
<text x="302" y="137.3">R8</text>
<text x="61.4" y="142.8">47pF</text>
<text x="61.4" y="139.7">C3</text>
<text x="76.4" y="141">R20</text>
<text x="302" y="140.4">10M</text>
<text x="76.4" y="144.2">10M</text>
<text x="288.9" y="148.1">R7</text>
<text x="312.3" y="149">LM3900</text>
<text x="312.3" y="145.9">U1.4</text>
<text x="215.5" y="153.1">R21</text>
<text x="288.9" y="151.3">330k</text>
<text x="341.9" y="154.8">2.2k</text>
<text x="341.9" y="151.6">R11</text>
<text x="363" y="154.8">1k</text>
<text x="363" y="151.6">R12</text>
<text x="39.3" y="160.4">R19</text>
<text x="67.1" y="161.5">TL074</text>
<text x="67.1" y="158.4">U2.2</text>
<text x="199.8" y="160.1">220k</text>
<text x="199.8" y="157">R22</text>
<text x="215.5" y="156.3">68k</text>
<text x="234.2" y="160.7">2N3906</text>
<text x="39.3" y="163.6">100k</text>
<text x="234.2" y="163.8">TR1</text>
<text x="311.9" y="171">R9</text>
<text x="358.4" y="172.2">1N5232</text>
<text x="358.4" y="169">D3</text>
<text x="33.9" y="177.8">R18</text>
<text x="311.9" y="174.2">1M</text>
<text x="33.9" y="181">100k</text>
<text x="313.6" y="183.4">R10</text>
<text x="161" y="191.8">8k2</text>
<text x="161" y="188.7">R26</text>
<text x="211" y="191.9">D5</text>
<text x="313.6" y="186.5">1M</text>
<text x="211" y="195.1">1N4148</text>
<text x="312.3" y="202">LM3900</text>
<text x="312.3" y="198.8">U1.1</text>
<text x="196.1" y="214.9">R24</text>
<text x="210.3" y="213.1">R23</text>
<text x="42.8" y="221.8">82k</text>
<text x="42.8" y="218.7">R39</text>
<text x="196.1" y="218">220k</text>
<text x="210.3" y="216.2">220k</text>
<text x="348.9" y="237.7">470k</text>
<text x="348.9" y="234.5">R17</text>
<text x="366.5" y="237.7">100k</text>
<text x="366.5" y="234.5">R16</text>
<text x="104.6" y="245.1">R33</text>
<text x="127.5" y="245.1">R34</text>
<text x="30.5" y="250">1M</text>
<text x="30.5" y="246.9">R36</text>
<text x="58.7" y="250">820k</text>
<text x="58.7" y="246.9">R35</text>
<text x="104.6" y="248.3">33k</text>
<text x="127.5" y="248.3">47k</text>
<text x="372.2" y="251.9">U2.1</text>
<text x="324.2" y="257.1">100k</text>
<text x="324.2" y="253.9">R15</text>
<text x="372.2" y="254.9">TL074</text>
<text x="398.3" y="257.5">R37</text>
<text x="145" y="262.5">R40</text>
<text x="398.3" y="260.6">330</text>
<text x="58.3" y="267.3">TL074</text>
<text x="58.3" y="264.2">U2.4</text>
<text x="145" y="265.6">2k2</text>
<text x="236" y="279">C4</text>
<text x="236" y="282.2">22nF</text>
<text x="104.6" y="292.4">33k</text>
<text x="104.6" y="289.2">R32</text>
<text x="127.5" y="292.4">47k</text>
<text x="127.5" y="289.2">R29</text>
<text x="313.6" y="293.1">C6</text>
<text x="234.6" y="297.7">U2.3</text>
<text x="313.6" y="296.3">47uF</text>
<text x="234.6" y="300.8">TL074</text>
<text x="266.8" y="303.3">R25</text>
<text x="164" y="311.9">2N3904</text>
<text x="166.4" y="308.9">TR4</text>
<text x="181.6" y="311.9">2N3906</text>
<text x="184.1" y="309.1">TR3</text>
<text x="266.8" y="306.5">100</text>
<text x="330.2" y="311.5">1M</text>
<text x="330.2" y="308.4">R42</text>
<text x="166.4" y="326">TR5</text>
<text x="184.1" y="326">TR6</text>
<text x="164" y="330.1">2N3906</text>
<text x="181.6" y="330.1">2N3904</text>
<text x="410.7" y="359.1">MAINTOP</text>
<text x="410.7" y="355.7">J1</text>
<text x="127.5" y="371.8">82k</text>
<text x="127.5" y="368.6">R31</text>
<text x="143.2" y="389.1">2k2</text>
<text x="143.2" y="385.9">R30</text>
<text x="164.5" y="405.6">R27</text>
<text x="164.5" y="408.8">82k</text>
<text x="180.3" y="423">R28</text>
<text x="421.2" y="424.5">J2</text>
<text x="180.3" y="426.2">1k</text>
<text x="421.2" y="427.8">MAINBOTTOM</text>
<text x="180.9" y="440.6">TM2</text>
<text x="35.2" y="501.2">1N5819</text>
<text x="42.2" y="498.1">D6</text>
<text x="58" y="502.3">10</text>
<text x="58" y="499.1">R13</text>
<text x="18.7" y="514.3">POWER</text>
<text x="18.7" y="511.1">P1</text>
<text x="155.4" y="514.7">C5</text>
<text x="75.9" y="519.7">47uF</text>
<text x="75.9" y="516.5">C9</text>
<text x="95.3" y="519.6">0.1uf</text>
<text x="95.3" y="516.5">C10</text>
<text x="155.4" y="517.9">0.1uf</text>
<text x="229.5" y="521.4">0.1uf</text>
<text x="229.5" y="518.2">C7</text>
<text x="182.4" y="527.1">U1.5</text>
<text x="182.4" y="530.2">LM3900</text>
<text x="257.3" y="531.1">TL074</text>
<text x="257.3" y="528">U2.5</text>
<text x="42.1" y="539.4">D7</text>
<text x="75.9" y="539">47uF</text>
<text x="75.9" y="535.9">C11</text>
<text x="95.3" y="539">0.1uf</text>
<text x="95.3" y="535.9">C12</text>
<text x="41.9" y="542.9">1N5819</text>
<text x="58" y="544.6">10</text>
<text x="58" y="541.4">R14</text>
<text x="229.5" y="544.3">0.1uf</text>
<text x="229.5" y="541.2">C8</text>
</g>
<g font-size="3.2" fill="#00f">
<text x="163.4" y="86.4">8</text>
<text x="183.8" y="89.9">9</text>
<text x="224.9" y="89.9">11</text>
<text x="161.4" y="93.4">13</text>
<text x="247.3" y="93.4">10</text>
<text x="224.9" y="96.9">12</text>
<text x="304.5" y="153.4">3</text>
<text x="304.5" y="160.4">2</text>
<text x="324.9" y="156.9">4</text>
<text x="59.4" y="165.7">6</text>
<text x="59.4" y="172.8">5</text>
<text x="79.7" y="169.3">7</text>
<text x="304.5" y="206.3">6</text>
<text x="324.9" y="209.8">5</text>
<text x="304.5" y="213.4">1</text>
<text x="364.5" y="259.2">2</text>
<text x="384.9" y="262.7">1</text>
<text x="364.5" y="266.3">3</text>
<text x="48.5" y="271.6">13</text>
<text x="70.9" y="275.1">14</text>
<text x="48.5" y="278.6">12</text>
<text x="226.9" y="305.1">9</text>
<text x="247.3" y="308.6">8</text>
<text x="224.9" y="312.1">10</text>
<text x="12.6" y="519.9">12V</text>
<text x="11.5" y="523.5">GND</text>
<text x="11.5" y="527">GND</text>
<text x="251.9" y="522.4" transform="rotate(-90 251.9 522.4)">4</text>
<text x="11.5" y="530.5">GND</text>
<text x="11.1" y="534">-12V</text>
<text x="251.9" y="537" transform="rotate(-90 251.9 537)">11</text>
<text x="255.9" y="538.6" transform="rotate(-90 255.9 538.6)">VCC-</text>
</g>
<g font-size="3.2">
<text x="412.3" y="365.1">1</text>
<text x="412.3" y="368.6">2</text>
<text x="412.3" y="372.1">3</text>
<text x="412.3" y="375.6">4</text>
<text x="412.3" y="379.2">5</text>
<text x="412.3" y="382.7">6</text>
<text x="412.3" y="386.2">7</text>
<text x="412.3" y="389.7">8</text>
<text x="412.3" y="393.3">9</text>
<text x="412.3" y="396.8">10</text>
<text x="422.9" y="433.8">1</text>
<text x="422.9" y="437.4">2</text>
<text x="422.9" y="440.9">3</text>
<text x="422.9" y="444.4">4</text>
<text x="422.9" y="448">5</text>
<text x="422.9" y="451.5">6</text>
<text x="422.9" y="455">7</text>
<text x="422.9" y="458.5">8</text>
<text x="422.9" y="462.1">9</text>
<text x="422.9" y="465.6">10</text>
<text x="177.8" y="535.3" transform="rotate(-90 177.8 535.3)">7</text>
</g>
<g font-size="3.2" fill="#f00">
<text x="177.8" y="518.5" transform="rotate(-90 177.8 518.5)">14</text>
<text x="256" y="523.8" transform="rotate(-90 256 523.8)">VCC+</text>
</g>
<g font-size="2.5" fill="#00f">
<text x="300.7" y="124.2" transform="rotate(-90 300.7 124.2)">+12v</text>
<text x="214.3" y="140.1" transform="rotate(-90 214.3 140.1)">+12v</text>
<text x="233.7" y="150.7" transform="rotate(-90 233.7 150.7)">+12v</text>
<text x="209" y="229.2" transform="rotate(-90 209 229.2)">-12v</text>
<text x="334.5" y="241.1">-12v</text>
<text x="407.9" y="461.5">+12v</text>
<text x="138.1" y="503.9">+12v</text>
<text x="103.6" y="505.6">+12v</text>
<text x="212.2" y="507.4">+12v</text>
<text x="103.6" y="547.9">-12v</text>
<text x="212.8" y="549.8">-12v</text>
</g>
<g font-size="2.5" fill="#000080">
<text x="281.4" y="133.6" transform="rotate(-90 281.4 133.6)">100k</text>
<text x="179.1" y="440.9" transform="rotate(-90 179.1 440.9)">2k</text>
</g>
</svg>
